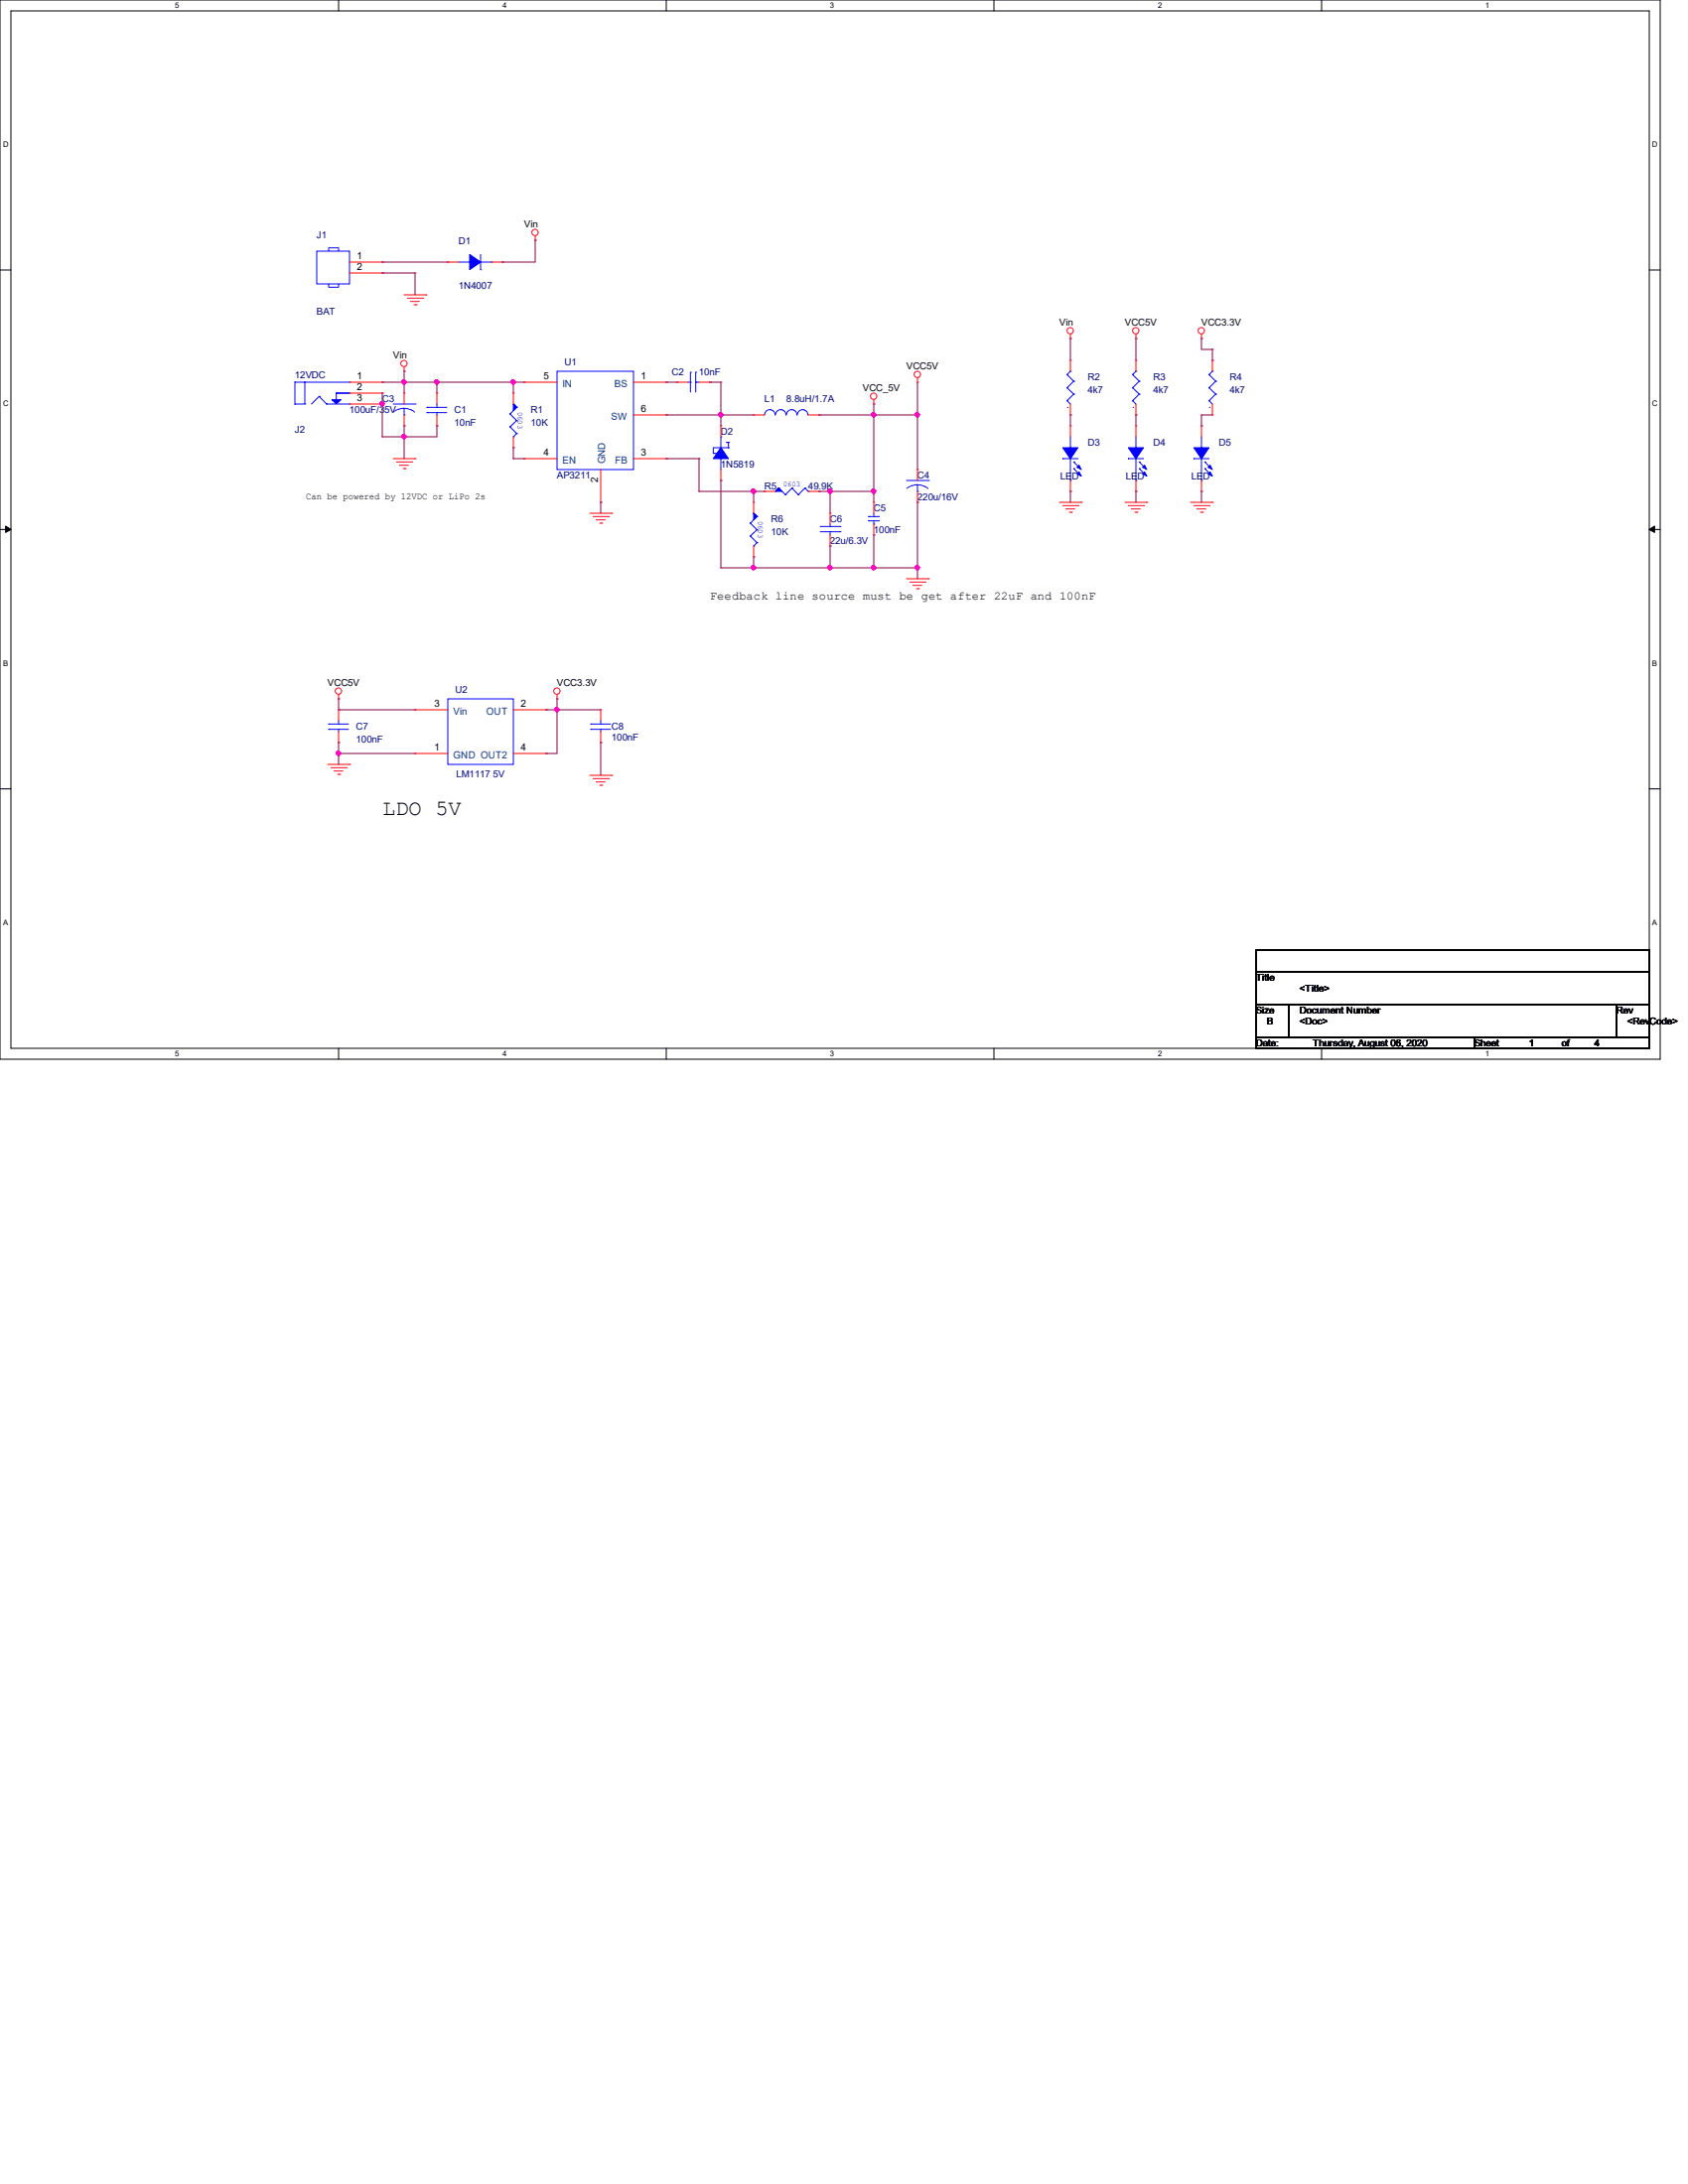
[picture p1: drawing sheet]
<svg xmlns="http://www.w3.org/2000/svg" width="216mm" height="279mm" viewBox="0 0 216 279" stroke-linecap="round" stroke-linejoin="round" font-family="sans-serif">
<path d="M0 0h212.3v135.5h-212.3zM1.4 1.4h209.5v132.7h-209.5z" fill="none" stroke="#000" stroke-width=".13"/>
<g fill="#fff">
<path d="M22.4 .2h.5v1.1h-.5z"/>
<path d="M22.4 134.3h.5v1.1h-.5z"/>
</g>
<path d="M43.3 0v1.4M43.3 134.1v1.4" fill="none" stroke="#000" stroke-width=".13"/>
<g fill="#fff">
<path d="M64.3 .2h.5v1.1h-.5z"/>
<path d="M64.3 134.3h.5v1.1h-.5z"/>
</g>
<path d="M85.2 0v1.4M85.2 134.1v1.4" fill="none" stroke="#000" stroke-width=".13"/>
<g fill="#fff">
<path d="M106.2 .2h.5v1.1h-.5z"/>
<path d="M106.2 134.3h.5v1.1h-.5z"/>
</g>
<path d="M127.1 0v1.4M127.1 134.1v1.4" fill="none" stroke="#000" stroke-width=".13"/>
<g fill="#fff">
<path d="M148.1 .2h.5v1.1h-.5z"/>
<path d="M148.1 134.3h.5v1.1h-.5z"/>
</g>
<path d="M169 0v1.4M169 134.1v1.4" fill="none" stroke="#000" stroke-width=".13"/>
<g fill="#fff">
<path d="M190 .2h.5v1.1h-.5z"/>
<path d="M190 134.3h.5v1.1h-.5z"/>
<path d="M.4 17.9h.7v1.1h-.7z"/>
<path d="M211.3 17.9h.7v1.1h-.7z"/>
<path d="M.4 51.1h.7v1.1h-.7z"/>
<path d="M211.3 51.1h.7v1.1h-.7z"/>
</g>
<path d="M0 34.5h1.4M210.9 34.5h1.4" fill="none" stroke="#000" stroke-width=".13"/>
<g fill="#fff">
<path d="M.4 84.3h.6v1.1h-.6z"/>
<path d="M211.3 84.3h.7v1.1h-.7z"/>
</g>
<path d="M0 67.7h1.4M210.9 67.7h1.4" fill="none" stroke="#000" stroke-width=".13"/>
<path d="M.7 67.3l.7 .4-.7 .4zM210.9 67.7l.7-.4v.8z" fill="#000" stroke="#000" stroke-width=".13"/>
<g fill="#fff">
<path d="M.4 117.5h.6v1.1h-.6z"/>
<path d="M211.3 117.5h.7v1.1h-.7z"/>
</g>
<path d="M0 100.9h1.4M210.9 100.9h1.4M160.7 121.5h50.2v2.8h-50.2zM160.7 124.3h50.2v4.2h-50.2zM160.7 128.5h4.1v4.2h-4.1zM160.7 132.7h27.9v1.4h-27.9zM164.8 128.5h42v4.2h-42zM188.6 132.7h22.3v1.4h-22.3zM206.8 128.5h4.1v4.2h-4.1z" fill="none" stroke="#000" stroke-width=".13"/>
<g fill="none" stroke="#f00" stroke-width=".13">
<path d="M44.7 33.5h4.2M44.7 34.9h4.2M48.9 33.5h.1M48.9 34.9h.1M51.7 37.7h2.8M52.1 38.1h2M52.5 38.6h.1M52.5 38.6h1.1M53 39h.2M53.2 39h.1M54.1 38.1h.1M54.5 37.7h.1"/>
<path d="M57.3 33.5h.1M57.3 33.5h1.4M62.9 33.5h1.4M64.3 33.5h.1M68.5 30.7h.1M68.5 30.2v.5M44.7 51.7h4.2M44.7 50.3h4.2M44.7 48.9h4.2M48.9 51.7h.1M48.9 50.3h.1M48.9 48.9h.1"/>
<path d="M50.3 58.7h2.8M50.7 59.1h2M51.1 59.5h.1M51.1 59.5h1.1M51.6 59.9h.2M51.7 47.5h.1M51.7 50.3h.1M51.7 54.5h.1M51.7 46.9v.6M51.7 50.3v1.4M51.7 53.1v1.4M51.8 59.9h.1"/>
<path d="M52.7 59.1h.1M53.1 58.7h.1M55.9 54.5h.1M55.9 50.3h.1M55.9 50.3v1.4M55.9 53.1v1.4M65.7 50.3h.1M65.7 57.3h.1M65.7 50.3v1.4M65.7 55.9v1.4M67.1 58.7h.1M67.1 48.9h.1"/>
<path d="M67.1 58.7h4.1M67.1 48.9h4.1M81 58.7h4.2M81 48.9h4.2M81 53.1h4.2M85.2 48.9h.1M85.2 58.7h.1M85.2 53.1h.1M86.6 48.9h.1M86.6 48.9h1.4M89.4 48.9h1.4M90.8 48.9h.1"/>
<path d="M92.2 54.5h.1M92.2 54.5v1.4M96.4 53.1h.1M96.4 53.1h1.4M103.4 53.1h1.4M104.8 53.1h.1M111.8 51.7h.1M111.8 51.1v.6M117.3 48.9h.1M117.3 48.3v.6M136.9 43.3h.1M136.9 54.5h.1"/>
<path d="M136.9 53.1h.1M136.9 46.1h.1M136.9 42.8v.5M136.9 46.1v1.4M136.9 51.7v1.4M136.9 54.5v1.4M145.3 43.3h.1M145.3 53.1h.1M145.3 46.1h.1M145.3 54.5h.1M145.3 42.8v.5M145.3 46.1v1.4"/>
<path d="M145.3 51.7v1.4M145.3 54.5v1.4M153.7 43.3h.1M153.7 54.5h.1M153.7 42.8v.5M153.7 54.5v1.4M155.1 53.1h.1M155.1 46.1h.1M155.1 46.1v1.4M155.1 51.7v1.4M75.4 65.7h2.8M75.9 66.1h1.9"/>
<path d="M76.3 66.5h.1M76.3 66.5h1.1M76.7 66.9h.3M76.8 64.3h.1M76.8 60.1v4.2M77 66.9h.1M77.8 66.1h.1M78.2 65.7h.1M92.2 61.5h.1M92.2 60.1v1.4M96.4 64.3h.1M96.4 71.2h.1"/>
<path d="M96.4 64.3v1.4M96.4 69.8v1.4M97.8 62.9h.1M97.8 62.9h1.4M103.4 62.9h1.4M104.8 62.9h.1M106.2 65.7h.1M106.2 69.8h.1M106.2 65.7v1.4M106.2 68.5v1.3M111.8 64.3h.1M111.8 68.5h.1"/>
<path d="M111.8 64.3v1.4M111.8 67.1v1.4M116 74h2.7M116.4 74.5h1.9M116.8 74.9h.1M116.8 74.9h1.1M117.2 75.3h.3M117.3 60.1h.1M117.3 64.3h.1M117.3 60.1v1.4M117.3 62.9v1.4M117.5 75.3h.1"/>
<path d="M118.3 74.5h.1M118.7 74h.1M135.5 64.3h2.8M135.9 64.7h2M136.4 65.1h.1M136.4 65.1h1.1M136.8 65.5h.2M136.9 62.9h.1M136.9 61.5v1.4M137 65.5h.1M137.9 64.7h.1M138.3 64.3h.1"/>
<path d="M143.9 64.3h2.8M144.3 64.7h2M144.7 65.1h.1M144.7 65.1h1.1M145.2 65.5h.2M145.3 62.9h.1M145.3 61.5v1.4M145.4 65.5h.1M146.3 64.7h.1M146.7 64.3h.1M152.3 64.3h2.8M152.7 64.7h1.9"/>
<path d="M153.1 65.1h.1M153.1 65.1h1.1M153.5 65.5h.3M153.7 62.9h.1M153.7 61.5v1.4M153.8 65.5h.1M154.6 64.7h.1M155.1 64.3h.1M41.9 97.8h2.8M42.3 98.2h2M42.8 98.6h.1M42.8 98.6h1.1"/>
<path d="M43.2 99.1h.2M43.3 89.4h.1M43.3 95h.1M43.3 90.8h.1M43.3 88.9v.5M43.3 90.8v1.4M43.3 93.6v1.4M43.4 99.1h.1M44.3 98.2h.1M44.7 97.8h.1M53.1 90.8h.1M53.1 96.4h.1"/>
<path d="M53.1 90.8h4.2M53.1 96.4h4.2M65.7 90.8h4.1M65.7 96.4h4.1M69.8 96.4h.1M69.8 90.8h.1M71.2 89.4h.1M71.2 88.9v.5M75.4 99.2h2.8M75.9 99.6h1.9M76.8 95h.1M76.8 90.8h.1"/>
<path d="M76.8 90.8v1.4M76.8 93.6v1.4M77.8 99.6h.1M78.2 99.2h.1M76.3 100h.1M76.3 100h1.1M76.7 100.5h.3M77 100.5h.1"/>
<circle cx="68.4" cy="29.7" r=".4"/>
<circle cx="51.7" cy="46.5" r=".4"/>
<circle cx="111.7" cy="50.7" r=".4"/>
<circle cx="117.3" cy="47.9" r=".4"/>
<circle cx="136.9" cy="42.3" r=".4"/>
<circle cx="145.3" cy="42.3" r=".4"/>
<circle cx="153.6" cy="42.3" r=".4"/>
<circle cx="43.3" cy="88.4" r=".4"/>
<circle cx="71.2" cy="88.4" r=".4"/>
</g>
<g fill="none" stroke="#00f" stroke-width=".13">
<path d="M40.5 32.1h4.2v4.2h-4.2zM42 32.1v-.4h1.3v.4M42 36.3v.4h1.3v-.4M58.7 33.5h1.4M60.1 33.5h.1M61.5 34.5h.1M61.5 32.6v1.9M61.5 33.5h1.4M62.9 33.5h.1M37.7 48.9h.1M37.7 51.7h.1M37.7 51.7h1.3"/>
<path d="M37.7 48.9h7M37.7 48.9v2.8M39 51.7h.1M39 48.9h.1M39 48.9v2.8M40.8 50.7h.1M40.8 50.7l-1 1M40.8 50.7l1 1M41.8 51.7h.1M41.8 51.7h2.9M43 50.3h.1M43 50.3h1.7"/>
<path d="M43 50.3v.8M44.7 51.7h.1M44.7 50.3h.1M44.7 48.9h.1M50.3 51.7h2.8M51.7 53.1h.1M51.7 52.2a2.23 2.23 0 0 1 1.3 .5M51.7 52.2a2.22 2.22 0 0 0-1.4 .5M51.7 52.2v.9M53.1 51.7h.1M54.6 52.1h.1M54.6 52.8h.1"/>
<path d="M54.6 52.1h2.5M54.6 52.8h2.5M55.9 52.8h.1M55.9 52.1h.1M55.9 51.7v.4M55.9 52.8v.3M65.2 53h.1M65.2 54.6h.1M65.2 53l.9 .8M65.2 54.6l.9 .9M65.7 55.9h.1M65.7 51.7l.4 .4"/>
<path d="M66.1 53.8h.1M66.1 55.5h.1M66.1 52.1h.1M66.1 52.1l-.9 .9M66.1 53.8l-.9 .8M66.1 55.5l-.4 .4M71.2 47.5h9.8v12.6h-9.8zM88 48.9h.3M88.3 48.9h.1M88.3 47.6h.1M88.3 47.6v2.6M89 47.6h.1"/>
<path d="M89 48.9h.1M89 48.9h.4M89 47.6v2.6M91.2 58h.1M91.2 58h.3M91.5 58h.1M92.2 58.7h.1M92.2 55.9h.1M92.2 55.9v1.4M92.2 58.7v1.4M92.9 56.6h.1M92.9 56.6h.3"/>
<path d="M93.2 57.3h.1M93.2 56.6h.1M93.2 57.3h-2v.7M93.2 56.6v.7M97.8 53.1a.68 .68 0 0 1 .7-.7 .68 .68 0 0 1 .6 .7M99.2 53.1a.68 .68 0 0 1 .7-.7 .68 .68 0 0 1 .6 .7M100.6 53.1a.68 .68 0 0 1 .7-.7 .68 .68 0 0 1 .6 .7M102 53.1a.68 .68 0 0 1 .7-.7 .68 .68 0 0 1 .6 .7M135.9 58.7h.1M135.9 58.7h2M136.5 51.3h.1M136.5 49.6h.1"/>
<path d="M136.5 47.9h.1M136.5 51.3l.4 .4M136.5 49.6l.8 .8M136.5 47.9l.8 .9M136.9 57.3h.1M136.9 47.5h.1M136.9 55.9v1.4M136.9 58.7v2.8M136.9 47.5l-.4 .4M137.3 59.1h.1M137.3 59.9h.1M137.3 50.4h.1"/>
<path d="M137.3 48.8h.1M137.3 59.1l.9 .8M137.3 59.9l.9 .9M137.3 50.4l-.8 .9M137.3 48.8l-.8 .8M144.3 58.7h.1M144.3 58.7h2M144.9 51.3h.1M144.9 49.6h.1M144.9 47.9h.1M144.9 51.3l.4 .4M144.9 49.6l.8 .8"/>
<path d="M144.9 47.9l.8 .9M145.3 47.5h.1M145.3 57.3h.1M145.3 47.5l-.4 .4M145.3 55.9v1.4M145.3 58.7v2.8M145.7 50.4h.1M145.7 48.8h.1M145.7 59.1h.1M145.7 59.9h.1M145.7 50.4l-.8 .9M145.7 48.8l-.8 .8"/>
<path d="M145.7 59.1l.9 .8M145.7 59.9l.9 .9M152.7 58.7h.1M152.7 58.7h1.9M153.7 57.3h.1M153.7 55.9v1.4M153.7 58.7v2.8M154.1 59.1h.1M154.1 59.9h.1M154.1 59.1l.8 .8M154.1 59.9l.8 .9M154.6 51.3h.1"/>
<path d="M154.6 49.6h.1M154.6 47.9h.1M154.6 51.3l.5 .4M154.6 49.6l.9 .8M154.6 47.9l.9 .9M155.1 47.5h.1M155.1 47.5l-.5 .4M155.5 50.4h.1M155.5 48.8h.1M155.5 50.4l-.9 .9M155.5 48.8l-.9 .8M96 66.9h.1"/>
<path d="M96 68.6h.1M96 66.9l.8 .9M96 68.6l.8 .8M96.4 69.8h.1M96.4 65.7l.4 .4M96.8 67.8h.1M96.8 69.4h.1M96.8 66.1h.1M96.8 66.1l-.8 .8M96.8 67.8l-.8 .8M96.8 69.4l-.4 .4M99.6 62.4h.1"/>
<path d="M99.6 62.4l.9 .9M99.6 62.4l-.4 .5M100.5 63.3h.1M101.3 62.4h.1M101.3 62.4l-.8 .9M101.3 62.4l.8 .9M102.1 63.3h.1M103 62.4h.1M103 62.4l-.9 .9M103 62.4l.4 .5M103.4 62.9h.1M104.9 68h2.5"/>
<path d="M104.9 67.4h2.5M106.2 67.4h.1M106.2 68h.1M106.2 67.1v.3M106.2 68v.5M107.4 68h.1M107.4 67.4h.1M111.1 66.1h.1M111.1 66.6h.1M111.1 66.1h1.4M111.1 66.6h1.4M111.8 67.1h.1"/>
<path d="M111.8 66.1h.1M111.8 65.7v.4M111.8 66.6v.5M116 61.5h2.7M117.3 62.9h.1M117.3 62a2.23 2.23 0 0 1 1.4 .5M117.3 62a2.22 2.22 0 0 0-1.3 .5M117.3 62v.9M118.7 61.5h.1M136.9 61.5h.1M145.3 61.5h.1M153.7 61.5h.1"/>
<path d="M42 92.6h.1M42 93.3h.1M42 92.6h2.6M42 93.3h2.6M43.3 93.3h.1M43.3 92.6h.1M43.3 92.2v.4M43.3 93.3v.3M57.3 89.4h8.4v8.4h-8.4zM75.6 92.6h.1M75.6 93.3h.1M75.6 92.6h2.5"/>
<path d="M75.6 93.3h2.5M76.8 93.3h.1M76.8 92.6h.1M76.8 92.2v.4M76.8 93.3v.3"/>
</g>
<g fill="#00f" stroke="#00f" stroke-width=".13">
<path d="M42.5 51.1h1.1l-.6 .6z"/>
<path d="M96.4 65.7l.4 .4-.4 .4v-.8l.4 .4z" fill-rule="evenodd"/>
<path d="M99.2 62.9l.4-.5 .4 .5h-.8l.4-.5z" fill-rule="evenodd"/>
<path d="M92.2 57.3l1 1.4h-2z" fill-rule="evenodd"/>
<path d="M60.1 32.6l1.4 .9-1.4 1z" fill-rule="evenodd"/>
<path d="M65.7 51.7l.4 .4-.4 .4v-.8l.4 .4z" fill-rule="evenodd"/>
<path d="M135.9 57.3h2l-1 1.4z" fill-rule="evenodd"/>
<path d="M138 60.4l.3 .5-.5-.3z" fill-rule="evenodd"/>
<path d="M138 59.5l.3 .6-.5-.3z" fill-rule="evenodd"/>
<path d="M144.3 57.3h2l-1 1.4z" fill-rule="evenodd"/>
<path d="M146.1 60.6l.3-.2 .3 .5z" fill-rule="evenodd"/>
<path d="M146.1 59.8l.3-.3 .3 .6z" fill-rule="evenodd"/>
<path d="M152.7 57.3h1.9l-.9 1.4z" fill-rule="evenodd"/>
<path d="M154.5 60.6l.3-.2 .3 .5z" fill-rule="evenodd"/>
<path d="M154.5 59.8l.3-.3 .3 .6z" fill-rule="evenodd"/>
</g>
<g fill="none" stroke="#800040" stroke-width=".13">
<path d="M48.9 33.5h.1M48.9 34.9h.1M48.9 33.5h8.4M48.9 34.9h4.2M53.1 34.9h.1M53.1 34.9v2.8M64.3 33.5h.1M68.5 30.7h.1M68.5 30.7v2.8h-4.2M48.9 48.9h.1M48.9 50.3h.1M48.9 51.7h.1"/>
<path d="M48.9 55.9h.1M48.9 48.9h18.2M48.9 50.3v5.6M51.7 47.5h.1M51.7 48.9h.1M51.7 54.5h.1M51.7 55.9h.1M51.7 47.5v2.8M51.7 54.5v4.2M55.9 48.9h.1M55.9 54.5h.1M55.9 48.9v1.4"/>
<path d="M55.9 54.5v1.4h-7M65.7 48.9h.1M65.7 57.3h.1M65.7 58.7h.1M65.7 48.9v1.4M65.7 57.3v1.4M65.7 58.7h1.4M85.2 48.9h.1M85.2 53.1h.1M85.2 58.7h.1M85.2 48.9h1.4M85.2 53.1h11.2"/>
<path d="M85.2 58.7h4.2M89.4 58.7h.1M89.4 58.7v4.2M90.8 48.9h.1M90.8 48.9h1.4M92.2 48.9h.1M92.2 53.1h.1M92.2 48.9v5.6M104.8 53.1h.1M104.8 53.1h12.5M111.8 51.7h.1M111.8 53.1h.1"/>
<path d="M111.8 51.7v12.6M117.3 53.1h.1M117.3 48.9v11.2M136.9 43.3h.1M136.9 53.1h.1M136.9 43.3v2.8M136.9 53.1v1.4M145.3 43.3h.1M145.3 53.1h.1M145.3 43.3v2.8M145.3 53.1v1.4M153.7 43.3h.1"/>
<path d="M153.7 53.1h.1M153.7 54.5h.1M153.7 43.3v1.4h1.4M153.7 53.1v1.4M153.7 53.1h1.4M155.1 44.7h.1M155.1 46.1h.1M155.1 44.7v1.4M76.8 64.3h.1M76.8 64.3v1.4M89.4 62.9h.1M89.4 62.9h8.4"/>
<path d="M92.2 61.5h.1M92.2 72.6h.1M92.2 61.5v11.1M92.2 72.6h25.1M96.4 62.9h.1M96.4 71.2h.1M96.4 72.6h.1M96.4 62.9v1.4M96.4 71.2v1.4M104.8 62.9h.1M104.8 62.9h7M106.2 62.9h.1"/>
<path d="M106.2 69.8h.1M106.2 72.6h.1M106.2 62.9v2.8M106.2 69.8v2.8M111.8 62.9h.1M111.8 68.5h.1M111.8 72.6h.1M111.8 68.5v4.1M117.3 64.3h.1M117.3 72.6h.1M117.3 64.3v9.7M136.9 62.9h.1"/>
<path d="M136.9 62.9v1.4M145.3 62.9h.1M145.3 62.9v1.4M153.7 62.9h.1M153.7 62.9v1.4M43.3 89.4h.1M43.3 90.8h.1M43.3 95h.1M43.3 96.4h.1M43.3 89.4v1.4M43.3 95v2.8M43.3 90.8h9.8"/>
<path d="M43.3 96.4h9.8M69.8 90.8h.1M69.8 96.4h.1M69.8 90.8h7M71.2 89.4h.1M71.2 90.8h.1M71.2 89.4v7h-1.4M76.8 95h.1M76.8 95v4.2"/>
</g>
<g fill="#f0f" stroke="#f0f" stroke-width=".13">
<circle cx="55.9" cy="48.9" r=".28"/>
<circle cx="51.7" cy="48.9" r=".28"/>
<circle cx="65.6" cy="48.9" r=".28"/>
<circle cx="92.2" cy="53.1" r=".28"/>
<circle cx="117.3" cy="53.1" r=".28"/>
<circle cx="48.9" cy="51.7" r=".28"/>
<circle cx="111.7" cy="53.1" r=".28"/>
<circle cx="51.7" cy="55.9" r=".28"/>
<circle cx="96.4" cy="62.8" r=".28"/>
<circle cx="111.7" cy="62.8" r=".28"/>
<circle cx="106.2" cy="62.8" r=".28"/>
<circle cx="117.3" cy="72.6" r=".28"/>
<circle cx="111.7" cy="72.6" r=".28"/>
<circle cx="96.4" cy="72.6" r=".28"/>
<circle cx="106.2" cy="72.6" r=".28"/>
<circle cx="71.2" cy="90.8" r=".28"/>
<circle cx="43.3" cy="96.4" r=".28"/>
</g>
<text font-size="2.8" x="48.9" y="104.2">LDO 5V</text>
<text font-size="1.5" x="90.8" y="76.7">Feedback line source must be get after 22uF and 100nF</text>
<g font-size="1.3">
<text x="45.7" y="33.2">1</text>
<text x="45.7" y="34.6">2</text>
<text x="45.7" y="51.3">3</text>
<text x="45.7" y="50">2</text>
<text x="45.7" y="48.6">1</text>
<text x="69.6" y="48.6">5</text>
<text x="82" y="48.6">1</text>
<text x="82" y="52.7">6</text>
<text x="69.6" y="58.3">4</text>
<text x="82" y="58.3">3</text>
<text x="76.5" y="61.7" transform="rotate(-90 76.5 61.7)">2</text>
<text x="55.6" y="90.5">3</text>
<text x="66.6" y="90.5">2</text>
<text x="55.6" y="96.1">1</text>
<text x="66.6" y="96.1">4</text>
</g>
<g font-size="1.3" fill="#004080">
<text x="72" y="49.5">IN</text>
<text x="78.2" y="53.7">SW</text>
<text x="78.6" y="49.5">BS</text>
<text x="72" y="59.3">EN</text>
<text x="77.4" y="59.3" transform="rotate(-90 77.4 59.3)">GND</text>
<text x="78.7" y="59.3">FB</text>
<text x="58" y="91.4">Vin</text>
<text x="62.2" y="91.4">OUT</text>
<text x="58" y="97">GND OUT2</text>
</g>
<g font-size="1.2">
<text x="67.1" y="29.1">Vin</text>
<text x="135.5" y="41.7">Vin</text>
<text x="143.9" y="41.7">VCC5V</text>
<text x="153.7" y="41.7">VCC3.3V</text>
<text x="50.3" y="45.8">Vin</text>
<text x="115.9" y="47.2">VCC5V</text>
<text x="110.4" y="50">VCC_5V</text>
<text x="39.1" y="63.9">Can be powered by 12VDC or LiPo 2s</text>
<text x="41.9" y="87.8">VCC5V</text>
<text x="71.2" y="87.8">VCC3.3V</text>
<text x="160.6" y="125.5">Title</text>
<text x="160.6" y="129.7">Size</text>
<text x="162" y="131.1">B</text>
<text x="166.2" y="129.7">Document Number</text>
<text x="166.2" y="131.1">&lt;Doc&gt;</text>
<text x="166.2" y="126.9">&lt;Title&gt;</text>
<text x="206.8" y="129.7">Rev</text>
<text x="208.1" y="131.1">&lt;RevCode&gt;</text>
<text x="160.6" y="133.9">Date:</text>
<text x="167.9" y="133.9">Thursday, August 06, 2020</text>
<text x="188.6" y="133.9">Sheet</text>
<text x="195.6" y="133.9">1</text>
<text x="199.8" y="133.9">of</text>
<text x="204" y="133.9">4</text>
</g>
<g font-size="1.2" fill="#000080">
<text x="40.5" y="30.5">J1</text>
<text x="58.7" y="31.2">D1</text>
<text x="40.5" y="40.3">BAT</text>
<text x="58.7" y="36.9">1N4007</text>
<text x="72.2" y="46.7">U1</text>
<text x="85.9" y="48">C2</text>
<text x="89.4" y="48">10nF</text>
<text x="37.7" y="48.3">12VDC</text>
<text x="44.7" y="52.8">100uF/35V</text>
<text x="48.9" y="51.4">C3</text>
<text x="58.1" y="52.8">C1</text>
<text x="67.9" y="52.8">R1</text>
<text x="97.8" y="51.4">L1</text>
<text x="100.6" y="51.4">8.8uH/1.7A</text>
<text x="139.1" y="48.6">R2</text>
<text x="139.1" y="50.3">4k7</text>
<text x="147.5" y="48.6">R3</text>
<text x="147.5" y="50.3">4k7</text>
<text x="157.3" y="48.6">R4</text>
<text x="157.3" y="50.3">4k7</text>
<text x="37.7" y="55.3">J2</text>
<text x="58.1" y="54.5">10nF</text>
<text x="67.9" y="54.5">10K</text>
<text x="92.2" y="55.6">D2</text>
<text x="92.2" y="59.8">1N5819</text>
<text x="139.1" y="57">D3</text>
<text x="147.5" y="57">D4</text>
<text x="155.9" y="57">D5</text>
<text x="71.2" y="61.2">AP3211</text>
<text x="97.8" y="62.6">R5</text>
<text x="103.4" y="62.6">49.9K</text>
<text x="111.8" y="65.4">C5</text>
<text x="117.3" y="61.2">C4</text>
<text x="117.3" y="64">220u/16V</text>
<text x="135.6" y="61.3">LED</text>
<text x="144" y="61.3">LED</text>
<text x="152.4" y="61.3">LED</text>
<text x="98.6" y="66.8">R6</text>
<text x="98.6" y="68.5">10K</text>
<text x="106.2" y="66.8">C6</text>
<text x="106.2" y="69.6">22u/6.3V</text>
<text x="111.8" y="68.2">100nF</text>
<text x="58.2" y="88.6">U2</text>
<text x="45.5" y="93.3">C7</text>
<text x="45.5" y="95">100nF</text>
<text x="78.2" y="93.3">C8</text>
<text x="78.2" y="94.7">100nF</text>
<text x="58.4" y="99.5">LM1117 5V</text>
</g>
<g font-size="1.2" fill="#00f">
<text x="136.9" y="52.1" transform="rotate(-180 136.9 52.1)">.</text>
<text x="145.3" y="52.1" transform="rotate(-180 145.3 52.1)">.</text>
<text x="155.1" y="52.1" transform="rotate(-180 155.1 52.1)">.</text>
<text x="112.1" y="64.3" transform="rotate(90 112.1 64.3)">.</text>
</g>
<g font-size="1">
<text x="22.4" y="1.1">5</text>
<text x="64.3" y="1.1">4</text>
<text x="106.2" y="1.1">3</text>
<text x="148.1" y="1.1">2</text>
<text x="190" y="1.1">1</text>
<text x=".4" y="18.8">D</text>
<text x="211.3" y="18.8">D</text>
<text x=".4" y="52">C</text>
<text x="211.3" y="52">C</text>
<text x=".4" y="85.2">B</text>
<text x="211.3" y="85.2">B</text>
<text x=".4" y="118.4">A</text>
<text x="211.3" y="118.4">A</text>
<text x="22.4" y="135.2">5</text>
<text x="64.3" y="135.2">4</text>
<text x="106.2" y="135.2">3</text>
<text x="148.1" y="135.2">2</text>
<text x="190" y="135.2">1</text>
</g>
<g font-size="1" fill="#00f">
<text x="66.2" y="52.7" transform="rotate(90 66.2 52.7)">0603</text>
<text x="100.2" y="62.3">0603</text>
<text x="96.9" y="66.6" transform="rotate(90 96.9 66.6)">0603</text>
</g>
</svg>
